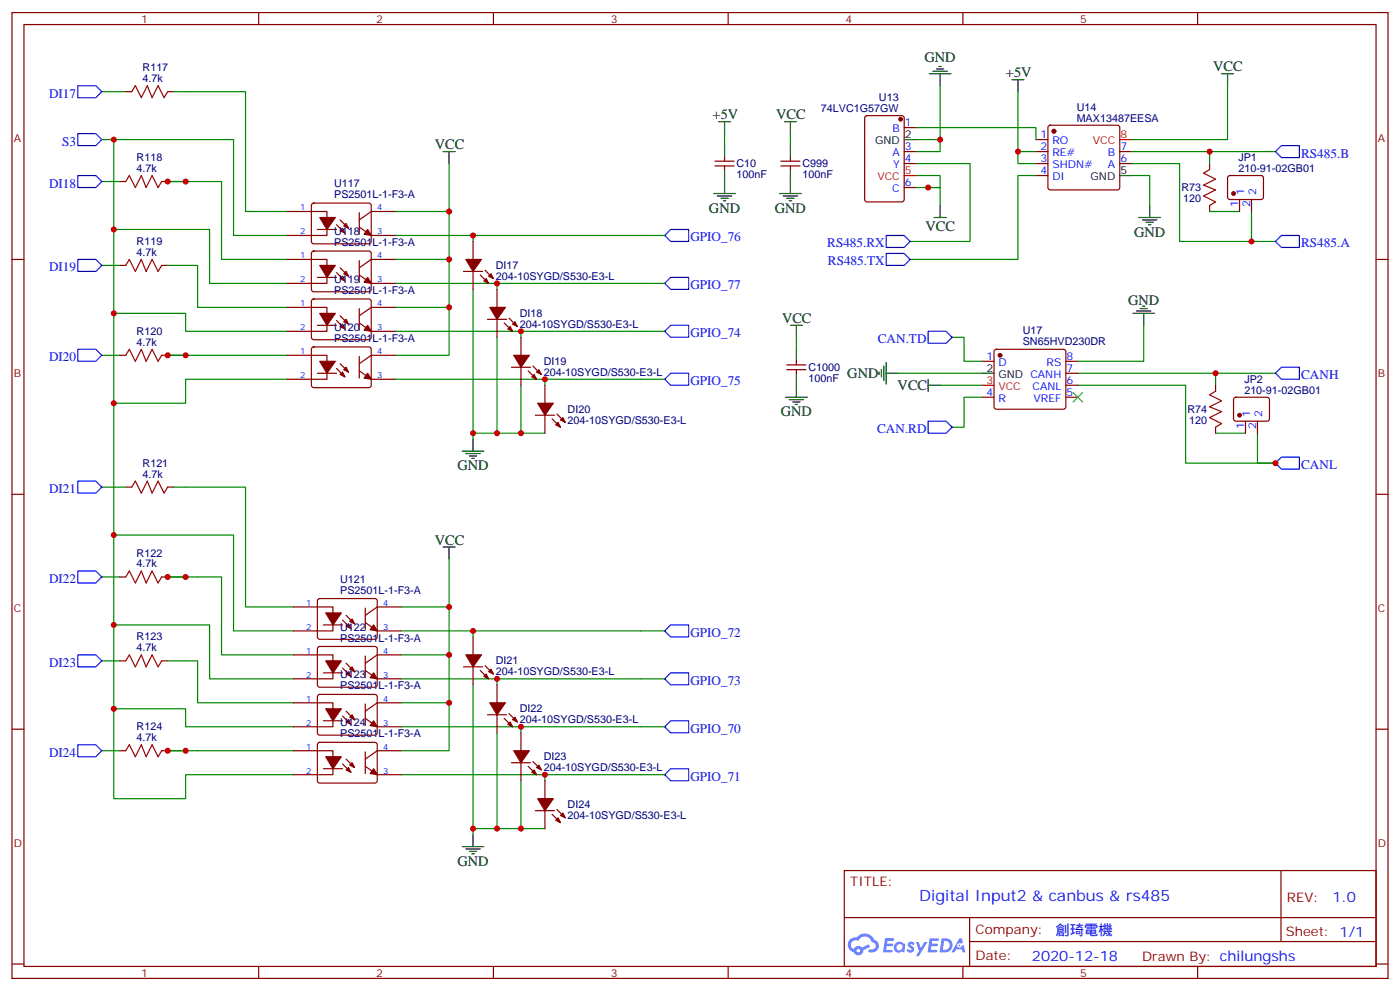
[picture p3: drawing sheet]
<svg xmlns="http://www.w3.org/2000/svg" width="412mm" height="292mm" viewBox="0 0 412 292" stroke-linecap="round" stroke-linejoin="round" font-family="sans-serif">
<g fill="none" stroke="#870000" stroke-width=".35">
<path d="M3.5 3.7h405.4v284.3h-405.4zM7.1 7.2h398.2v277.3h-398.2zM76.2 3.7v3.5M145.3 3.7v3.5M214.5 3.7v3.5M283.6 3.7v3.5M352.8 3.7v3.5M3.5 76.4h3.6M405.3 76.4h3.6M3.5 145.5h3.6M405.3 145.5h3.6M3.5 214.7h3.6"/>
<path d="M405.3 214.7h3.6M248.7 256.3h156.6v28.2h-156.6zM377.3 256.3v20.9M248.7 270.1h156.5M285.6 277.2h119.6M285.6 270.1v14.2M3.5 283.8h3.6M76.2 284.5v3.5M145.3 284.5v3.5M214.5 284.5v3.5M283.6 284.5v3.5M352.8 284.5v3.5"/>
<path d="M405.3 283.8h3.6"/>
</g>
<g fill="#5487ff">
<path d="M267.7 277.5a1.22 1.22 0 0 1 1.7 .2l-.4 .6a.47 .47 0 0 0-.3-.4 .47 .47 0 0 0-.5 .2l.1 .2a1.14 1.14 0 0 1 .8 1.8 1.14 1.14 0 0 1-1.9 0l-.2-.2 .5-.6 .7 .5a.29 .29 0 0 0 .3-.3 .29 .29 0 0 0-.2-.3 1.04 1.04 0 0 1-.6-1.7z"/>
<path d="M260.7 276.2h2.4l.3 .2-.2 .5-1.8 .1-.1 .8h1.5l.3 .4-.3 .4h-1.6l-.2 1.1h1.7l.2 .3-.2 .3-2.6 .1z"/>
<path d="M273.8 276.2h2.4l.3 .2-.1 .5-1.8 .1-.2 .8h1.6l.3 .4-.4 .4-1.6-.1-.1 1.1 1.7 .1 .2 .3-.2 .3-2.6 .1z"/>
<path d="M282.6 276.2h.7l.3 1.3-.6 .3a.69 .69 0 0 0-1 .3 .69 .69 0 0 0 .4 .9 .69 .69 0 0 0 .9-.6l.5-.2 .6 2.2h-.8l-.2-.9h-1.8l-.5 .9h-.8z"/>
<path d="M269.8 277.3h.8l.6 1.8 1.1-1.8h.9l-2.6 4.2h-.8l.9-1.5z"/>
<path d="M277.4 276.2l-.6 4.2h1.3a2.11 2.11 0 0 0 2.5-2.1 2.11 2.11 0 0 0-2.5-2.1zM278.1 277a1.39 1.39 0 0 1 1.7 1.4 1.39 1.39 0 0 1-1.8 1.2h-.3z"/>
<path d="M263.7 277.8a1.54 1.54 0 0 0-.1 2.2 1.54 1.54 0 0 0 2.2 .1l.6 .3 .3-2.3-.2-.3h-.4a1.49 1.49 0 0 0-2.4 0zM264 278.8a.94 .94 0 0 1 1.8 0 .94 .94 0 0 1-1.8 0z"/>
<path d="M250.4 276.6a2.18 2.18 0 0 0 1.1 3.7 1.44 1.44 0 0 0 1.6 .9 1.44 1.44 0 0 0 1.2-1.4l2-1.1-.5-.7-1.9 1a1.47 1.47 0 0 0-2.4 .4 1.39 1.39 0 0 1-.7-1.9 1.39 1.39 0 0 1 2-.5 2.12 2.12 0 0 1 2.2-1.3 2.12 2.12 0 0 1 1.9 1.7 1.14 1.14 0 0 1 1.1 1.4 1.14 1.14 0 0 1-1.7 .7 .43 .43 0 0 0-.5 .4 .43 .43 0 0 0 .4 .5 1.98 1.98 0 0 0 2.5-1.2 1.98 1.98 0 0 0-1.2-2.6 3.1 3.1 0 0 0-5.3-.6l-.9 .1zM252.3 279.9a.55 .55 0 0 1 1.1 0 .55 .55 0 0 1-1.1 0z"/>
<circle cx="282.6" cy="278.3" r=".26"/>
</g>
<path d="M38.8 27l1.1-1.8 1.7 3.6 1.8-3.6 1.4 3.6 1.8-3.6 1.7 3.6 1.1-1.8M37 53.4l1.1-1.7 1.8 3.5 1.7-3.5 1.4 3.5 1.8-3.5 1.8 3.5 1-1.8M356.3 49.9l-1.8 1.1 3.6 1.7-3.6 1.8 3.6 1.4-3.6 1.8 3.6 1.7-1.8 1.1M37 78.1l1.1-1.7 1.8 3.5 1.7-3.5 1.4 3.5 1.8-3.5 1.8 3.5 1-1.8M37 104.6l1.1-1.8 1.8 3.6 1.7-3.6 1.4 3.6 1.8-3.6 1.8 3.6 1-1.8M358.1 115.2l-1.8 1 3.5 1.8-3.5 1.8 3.5 1.4-3.5 1.7 3.5 1.8-1.7 1.1M38.8 143.4l1.1-1.8 1.7 3.6 1.8-3.6 1.4 3.6 1.8-3.6 1.7 3.6 1.1-1.8M37 169.9l1.1-1.8 1.8 3.5 1.7-3.5 1.4 3.5 1.8-3.5 1.8 3.5 1-1.7M37 194.6l1.1-1.8 1.8 3.5 1.7-3.5 1.4 3.5 1.8-3.5 1.8 3.5 1-1.7M37 221l1.1-1.7 1.8 3.5 1.7-3.5 1.4 3.5 1.8-3.5 1.8 3.5 1-1.8" fill="none" stroke="#a10000" stroke-width=".35"/>
<g fill="none" stroke="#870000" stroke-width=".35">
<path d="M37 27h1.8M49.4 27h1.8M254.9 34.2l.5-.2h10.2l.7 .5v24.2l-.4 .7h-10.5l-.6-.4-.1-24.3zM266.3 37.6h3.6M308.9 37.1l.5-.2h19.7l.5 .2 .2 .5v17.6l-.2 .5-.5 .2h-19.7l-.5-.2-.2-.5v-17.6zM35.3 53.4h1.7M47.6 53.4h1.8M210.6 47.4h5.7M210.6 48.9h5.7M213.4 46.4v1M213.4 48.9v1M230 47.4h5.7"/>
<path d="M230 48.9h5.7M232.8 46.4v1M232.8 48.9v1M266.3 44.6h3.6M266.3 48.2h3.6M266.3 55.2h3.6M305.2 44.6h3.5M305.2 48.2h3.5M305.2 41.1h3.5M305.2 51.7h3.5M329.8 44.6h3.6M329.8 48.2h3.6"/>
<path d="M356.3 48.2v1.7M361.8 51.9l.5-.2h9.4l.5 .7-.1 5.9-.6 .4h-9.5l-.4-.7v-5.6zM365.1 58.7v3.6M368.7 58.7v3.6M35.3 78.1h1.7M47.6 78.1h1.8M84.7 62.3h11.6v7h-11.6M84.7 76.4h11.6v7h-11.6M92 60l.4-.2 16.5 .1 .5 .6-.1 10.9-.6 .4-16.5-.1-.5-.6v-10.6zM92 74.1l.4-.2 16.5 .1 .5 .6-.1 10.9-.6 .4-16.5-.1-.5-.6v-10.6zM93.5 67.6h5.6M99.1 66.1l2.5 2.5"/>
<path d="M100.2 64.7l2.5 2.5M100.2 78.8l2.5 2.5M105.8 66.9l3.6 2.4h7M105.8 62.6v6.4M105.8 76.7v6.4M116.4 62.3h-7l-3.6 2.4M116.4 76.4h-7l-3.6 2.4M136.5 79.9h5.7M139.3 71.1v5.3M139.3 79.9v5.3M142.9 79.6l2.4 2.4M356.3 60.5v1.8"/>
<path d="M84.7 90.5h11.6v7h-11.6M92 88.2l.4-.2 16.5 .1 .5 .6-.1 10.9-.6 .4-16.5-.1-.5-.6v-10.6zM93.5 81.7h5.6M93.5 95.8h5.6M99.1 80.3l2.5 2.4M99.1 94.4l2.5 2.4M100.2 93l2.5 2.4M105.8 90.8v6.4M105.8 81l3.6 2.4h7M105.8 95.1l3.6 2.4h7M116.4 90.5h-7l-3.6 2.5M141.5 81l2.4 2.4"/>
<path d="M143.6 94h5.6M146.4 85.2v5.3M146.4 94v5.3M148.5 95.1l2.5 2.4M149.9 93.7l2.5 2.4M153.5 99.3v5.3M35.3 104.6h1.7M47.6 104.6h1.8M84.7 104.6h11.6v7.1h-11.6M92 102.3l.4-.2 16.5 .1 .5 .6-.1 10.9-.6 .4h-16.5l-.5-.7v-10.6zM93.5 109.9h5.6M99.1 108.5l2.5 2.4"/>
<path d="M100.2 107.1l2.5 2.4M105.8 105v6.3M105.8 109.2l3.6 2.5h7M116.4 104.6h-7l-3.6 2.5M150.6 108.1h5.7M153.5 108.1v5.3M155.6 109.2l2.4 2.5M157 107.8l2.5 2.4M160.5 113.4v5.3M231.8 107.4h5.6M231.8 108.8h5.6M234.6 106.4v1"/>
<path d="M234.6 108.8v1.1M289.3 106.4h3.5M289.3 116.9h3.5M293 103l.5-.2h19.8l.5 .2 .2 .5v16.3l-.3 .5-.4 .2h-19.8l-.5-.3-.2-.4v-16.3zM314 106.4h3.5M314 116.9h3.5M314 113.4h3.5M314 109.9h3.5M358.1 113.4v1.8M363.6 117.2l.5-.3 9.4 .1 .4 .7v5.9l-.7 .4-9.4-.1-.4-.6v-5.6zM157.7 122.2h5.6M160.5 122.2v5.3"/>
<path d="M162.6 123.3l2.5 2.5M164 121.9l2.5 2.5M358.1 125.8v1.7M366.9 124v3.5M370.4 124v3.5M37 143.4h1.8M49.4 143.4h1.8M35.3 169.9h1.7M47.6 169.9h1.8M86.4 178.7h11.7v7h-11.7M93.7 176.4l.5-.2 16.5 .1 .4 .6v10.9l-.7 .4-16.5-.1-.4-.6v-10.6zM107.6 179v6.4"/>
<path d="M118.2 178.7h-7.1l-3.5 2.5M35.3 194.6h1.7M47.6 194.6h1.8M86.4 192.8h11.7v7h-11.7M93.7 190.5l.5-.2 16.5 .1 .4 .6v10.9l-.7 .4h-16.5l-.4-.7v-10.6zM95.2 184h5.7M95.2 198.1h5.7M100.9 182.6l2.5 2.4M100.9 196.7l2.5 2.4M102 181.2l2.4 2.4M102 195.3l2.4 2.4M107.6 183.3l3.5 2.4h7.1"/>
<path d="M107.6 193.1v6.4M107.6 197.4l3.5 2.4h7.1M118.2 192.8h-7.1l-3.5 2.5M136.5 196.3h5.7M139.3 187.5v5.3M139.3 196.3v5.3M141.5 197.4l2.4 2.4M142.9 196l2.4 2.4M86.4 206.9h11.7v7.1h-11.7M93.7 204.6l.5-.2 16.5 .1 .4 .6v10.9l-.7 .4h-16.5l-.4-.7v-10.6zM93.7 218.8l.5-.3 16.5 .1 .4 .7v10.8l-.7 .4h-16.5l-.4-.7v-10.5zM95.2 212.2h5.7"/>
<path d="M100.9 210.8l2.5 2.5M102 209.4l2.4 2.4M107.6 207.3v6.3M107.6 211.5l3.5 2.5h7.1M118.2 206.9h-7.1l-3.5 2.5M143.6 210.4h5.6M146.4 201.6v5.3M146.4 210.4v5.3M148.5 211.5l2.5 2.5M149.9 210.1l2.5 2.4M153.5 215.7v5.3M35.3 221h1.7"/>
<path d="M47.6 221h1.8M86.4 221h11.7v7.1h-11.7M95.2 226.3h5.7M100.9 224.9l2.5 2.5M102 223.5l2.4 2.5M107.6 221.4v6.3M107.6 225.6l3.5 2.5h7.1M118.2 221h-7.1l-3.5 2.5M150.6 224.5h5.7M153.5 224.5v5.3M155.6 225.6l2.4 2.5M157 224.2l2.5 2.5"/>
<path d="M157.7 238.7h5.6M160.5 229.8v5.3M160.5 238.7v5.2M162.6 239.7l2.5 2.5M164 238.3l2.5 2.5"/>
</g>
<g fill="none" stroke="#008700" stroke-width=".35">
<path d="M30 27h7M51.2 27h21.1v35.3h12.4M213.4 39.3v3.6M232.8 39.3v3.6M269.9 37.6h35.3v3.5M276.9 25.2v15.9h-7M299.9 27v17.6M361.6 25.2v15.9h-28.2M30 41.1h38.8v28.2h15.9M30 53.4h5.3M33.5 41.1v26.5h28.2v15.8h23M49.4 53.4h15.9v23h19.4"/>
<path d="M132.3 48.2v14.1h-15.9M269.9 55.2h7v5.3M269.9 48.2h15.9v22.9h-17.7M269.9 51.7h7v3.5h-3.5M276.9 41.1v3.5h-7M305.2 44.6h-5.3v3.6h5.3M305.2 51.7h-5.3v24.7h-31.8M333.4 48.2h14.1v22.9h28.2M333.4 51.7h5.3v8.8M333.4 44.6h42.3M356.3 44.6v3.6M30 78.1h5.3"/>
<path d="M33.5 67.6v24.7h21.2v5.2h30M49.4 78.1h8.8v12.4h26.5M116.4 69.3h79.4M132.3 62.3v14.1h-15.9M132.3 76.4v14.1h-15.9M139.3 69.3v1.8M356.3 62.3h8.8M368.7 62.3v8.8M33.5 92.3v26.4h21.2v-7h30M116.4 83.4h79.4M116.4 97.5h79.4M132.3 90.5v14.1h-15.9"/>
<path d="M139.3 85.2v42.3h21.2M146.4 83.4v1.8M146.4 99.3v28.2M153.5 97.5v1.8M234.6 99.3v3.5M280.5 99.3h3.5v7.1h5.3M336.9 95.8v10.6h-19.4M30 104.6h5.3M33.5 118.7v65.3h28.2v15.8h24.7M49.4 104.6h35.3M116.4 111.7h79.4M153.5 113.4v14.1"/>
<path d="M160.5 111.7v1.7M264.6 109.9h24.7M276.9 113.4h12.4M289.3 116.9h-5.3v8.9h-3.5M317.5 113.4h31.7v22.9h26.5h-5.3v-8.8M317.5 109.9h58.2M358.1 109.9v3.5M139.3 127.5v1.8M358.1 127.5h8.8M30 143.4h7M33.5 157.5h35.3v28.2h17.6M51.2 143.4h21.1v35.3h14.1"/>
<path d="M30 169.9h5.3M49.4 169.9h15.9v22.9h21.1M132.3 164.6v14.1h-14.1M132.3 178.7v14.1h-14.1M30 194.6h5.3M33.5 184v51.1h21.2v-7h31.7M49.4 194.6h8.8v12.3h28.2M118.2 185.7h77.6M118.2 199.8h77.6M132.3 192.8v14.1h-14.1M139.3 185.7v1.8M146.4 199.8v1.8"/>
<path d="M33.5 208.7h21.2v5.3h31.7M118.2 214h77.6M132.3 206.9v14.1h-14.1M139.3 201.6v42.3h21.2M146.4 215.7v28.2M153.5 214v1.7M30 221h5.3M49.4 221h37M118.2 228.1h77.6M153.5 229.8v14.1M160.5 228.1v1.7M139.3 243.9v1.8"/>
</g>
<g fill="#870000" stroke="#870000" stroke-width=".35">
<path d="M108.3 67.6l1.1 1.7-2.2-.3z"/>
<path d="M100.2 67.9l.7-.7 .7 1.4z"/>
<path d="M101.2 66.5l.8-.7 .7 1.4z"/>
<path d="M94.2 64h4.6l-2.5 3.6z"/>
<path d="M108.3 81.7l1.1 1.7-2.2-.3z"/>
<path d="M100.2 82l.7-.7 .7 1.4z"/>
<path d="M101.2 80.6l.8-.7 .7 1.4z"/>
<path d="M94.2 78.1h4.6l-2.5 3.6z"/>
<path d="M108.3 95.8l1.1 1.7-2.2-.3z"/>
<path d="M100.2 96.1l.7-.7 .7 1.4z"/>
<path d="M101.2 94.7l.8-.7 .7 1.4z"/>
<path d="M94.2 92.3h4.6l-2.5 3.5z"/>
<path d="M108.3 109.9l1.1 1.8-2.2-.4z"/>
<path d="M100.2 110.2l.7-.7 .7 1.4z"/>
<path d="M101.2 108.8l.8-.7 .7 1.4z"/>
<path d="M94.2 106.4h4.6l-2.5 3.5z"/>
<path d="M110.1 184l1 1.7-2.1-.3z"/>
<path d="M102 184.3l.7-.7 .7 1.4z"/>
<path d="M103 182.9l.7-.7 .7 1.4z"/>
<path d="M96 180.4h4.5l-2.4 3.6z"/>
<path d="M110.1 198.1l1 1.7-2.1-.3z"/>
<path d="M102.7 197.7l.7 1.4-1.4-.7z"/>
<path d="M103 197l.7-.7 .7 1.4z"/>
<path d="M96 194.6h4.5l-2.4 3.5z"/>
<path d="M110.1 212.2l1 1.8-2.1-.4z"/>
<path d="M102 212.5l.7-.7 .7 1.5z"/>
<path d="M103 211.1l.7-.7 .7 1.4z"/>
<path d="M96 208.7h4.5l-2.4 3.5z"/>
<path d="M110.1 226.3l1 1.8-2.1-.4z"/>
<path d="M102.7 226l.7 1.4-1.4-.7z"/>
<path d="M103 225.2l.7-.7 .7 1.5z"/>
<path d="M96 222.8h4.5l-2.4 3.5z"/>
<path d="M142.5 82.7l.7-.7 .7 1.4z"/>
<path d="M143.9 81.3l.7-.7 .7 1.4z"/>
<path d="M137.2 76.4h4.6l-2.5 3.5z"/>
<path d="M149.6 96.8l.7-.7 .7 1.4z"/>
<path d="M151 95.4l.7-.7 .7 1.4z"/>
<path d="M144.3 90.5h4.6l-2.5 3.5z"/>
<path d="M157.3 110.2l.7 1.5-1.4-.8z"/>
<path d="M158 109.5l.7-.7 .8 1.4z"/>
<path d="M151.3 104.6h4.6l-2.4 3.5z"/>
<path d="M164.4 124.4l.7 1.4-1.4-.7z"/>
<path d="M165.1 123.6l.7-.7 .7 1.5z"/>
<path d="M158.4 118.7h4.6l-2.5 3.5z"/>
<path d="M142.5 199.1l.7-.7 .7 1.4z"/>
<path d="M143.9 197.7l.7-.7 .7 1.4z"/>
<path d="M137.2 192.8h4.6l-2.5 3.5z"/>
<path d="M149.6 213.3l.7-.8 .7 1.5z"/>
<path d="M151.7 211.1l.7 1.4-1.4-.7z"/>
<path d="M144.3 206.9h4.6l-2.5 3.5z"/>
<path d="M156.6 227.4l.7-.7 .7 1.4z"/>
<path d="M158 226l.7-.8 .8 1.5z"/>
<path d="M151.3 221h4.6l-2.4 3.5z"/>
<path d="M163.7 241.5l.7-.7 .7 1.4z"/>
<path d="M165.1 240.1l.7-.7 .7 1.4z"/>
<path d="M158.4 235.1h4.6l-2.5 3.6z"/>
<circle cx="265.3" cy="35.1" r=".53"/>
<circle cx="310.4" cy="38.6" r=".53"/>
<circle cx="294.6" cy="104.6" r=".53"/>
<circle cx="363.4" cy="57" r=".53"/>
<circle cx="365.1" cy="122.2" r=".53"/>
</g>
<g fill="none" stroke="#000" stroke-width=".35">
<path d="M276.6 19.6h.7M211.7 35.8h3.5M213.4 35.8v3.5M231.1 35.8h3.5M232.8 35.8v3.5M273.8 21.7h6.3M274.8 21h4.2M275.9 20.3h2.1M276.9 21.7v3.5M298.1 23.5h3.5M299.9 23.5v3.5M359.8 21.7h3.6"/>
<path d="M361.6 21.7v3.5M130.5 44.6h3.6M132.3 44.6v3.6M210.3 57h6.3M211.3 57.7h4.2M212.4 58.4h2.1M213.1 59.1h.7M213.4 42.9v3.5M213.4 49.9v7.1M229.7 57h6.3M230.7 57.7h4.2M231.8 58.4h2.1"/>
<path d="M232.5 59.1h.7M232.8 42.9v3.5M232.8 49.9v7.1M266.3 41.1h3.6M329.8 51.7h3.6M275.2 64h3.5M276.9 60.5v3.5M335.5 64h6.3M336.5 64.7h4.3M337.6 65.4h2.1M338.3 66.1h.7M338.7 60.5v3.5"/>
<path d="M232.8 95.8h3.6M234.6 95.8v3.5M333.7 92.3h6.4M334.8 91.5h4.2M335.8 90.8h2.2M336.5 90.1h.8M336.9 92.3v3.5M231.4 116.9h6.4M232.5 117.7h4.2M233.5 118.4h2.2M234.2 119.1h.7M234.6 102.8v3.6"/>
<path d="M234.6 109.9v7M258.9 109.5v.7M259.6 108.8v2.1M260.3 107.8v4.2M261.1 109.9h3.5M261.1 106.7v6.4M273.4 113.4h3.5M273.4 111.7v3.5M289.3 109.9h3.5M136.2 132.8h6.3M137.2 133.5h4.3M138.3 134.2h2.1"/>
<path d="M139 134.9h.7M139.3 129.3v3.5M130.5 161h3.6M132.3 161v3.6M136.2 249.2h6.3M137.2 249.9h4.3M138.3 250.6h2.1M139 251.4h.7M139.3 245.7v3.5"/>
</g>
<path d="M266.3 51.7h3.6M329.8 41.1h3.6M289.3 113.4h3.5" fill="none" stroke="#f00" stroke-width=".35"/>
<path d="M316.1 115.5l2.8 2.9M318.9 115.5l-2.8 2.9" fill="none" stroke="#3c3" stroke-width=".35"/>
<g fill="none" stroke="#00f" stroke-width=".35">
<path d="M22.9 25.2h5.3l1.8 1.8-1.8 1.8h-5.3zM22.9 39.3h5.3l1.8 1.8-1.8 1.8h-5.3zM22.9 51.7h5.3l1.8 1.7-1.8 1.8h-5.3zM377.5 42.9h5.3v3.5h-5.3l-1.8-1.8zM22.9 76.4h5.3l1.8 1.7-1.8 1.8h-5.3zM197.6 67.6h5.2v3.5h-5.2l-1.8-1.8zM261.1 74.6h5.2l1.8 1.8-1.8 1.7h-5.2zM261.1 69.3h5.2l1.8 1.8-1.8 1.7h-5.2zM377.5 69.3h5.3v3.5h-5.3l-1.8-1.7zM197.6 81.7h5.2v3.5h-5.2l-1.8-1.8zM197.6 95.8h5.2v3.5h-5.2l-1.8-1.8zM273.4 97.5h5.3l1.8 1.8-1.8 1.8h-5.3z"/>
<path d="M22.9 102.8h5.3l1.8 1.8-1.8 1.8h-5.3zM197.6 109.9h5.2v3.5h-5.2l-1.8-1.7zM377.5 108.1h5.3v3.6h-5.3l-1.8-1.8zM273.4 124h5.3l1.8 1.8-1.8 1.7h-5.3zM377.5 134.6h5.3v3.5h-5.3l-1.8-1.8zM22.9 141.6h5.3l1.8 1.8-1.8 1.8h-5.3zM22.9 168.1h5.3l1.8 1.8-1.8 1.7h-5.3zM22.9 192.8h5.3l1.8 1.8-1.8 1.7h-5.3zM197.6 198.1h5.2v3.5h-5.2l-1.8-1.8zM197.6 184h5.2v3.5h-5.2l-1.8-1.8zM22.9 219.3h5.3l1.8 1.7-1.8 1.8h-5.3zM197.6 212.2h5.2v3.5h-5.2l-1.8-1.7z"/>
<path d="M197.6 226.3h5.2v3.5h-5.2l-1.8-1.7z"/>
</g>
<g fill="#c00">
<circle cx="49.4" cy="169.9" r=".88"/>
<circle cx="49.4" cy="221" r=".88"/>
<circle cx="49.4" cy="104.6" r=".88"/>
<circle cx="49.4" cy="53.4" r=".88"/>
<circle cx="299.9" cy="44.6" r=".88"/>
<circle cx="356.3" cy="44.6" r=".88"/>
<circle cx="368.7" cy="71.1" r=".88"/>
<circle cx="273.4" cy="55.2" r=".88"/>
<circle cx="358.1" cy="109.9" r=".88"/>
<circle cx="375.7" cy="136.3" r=".88"/>
<circle cx="132.3" cy="62.3" r=".88"/>
<circle cx="132.3" cy="76.4" r=".88"/>
<circle cx="132.3" cy="90.5" r=".88"/>
<circle cx="132.3" cy="206.9" r=".88"/>
<circle cx="54.7" cy="53.4" r=".88"/>
<circle cx="54.7" cy="104.6" r=".88"/>
<circle cx="33.5" cy="41.1" r=".88"/>
<circle cx="33.5" cy="67.6" r=".88"/>
<circle cx="54.7" cy="169.9" r=".88"/>
<circle cx="54.7" cy="221" r=".88"/>
<circle cx="33.5" cy="92.3" r=".88"/>
<circle cx="33.5" cy="118.7" r=".88"/>
<circle cx="33.5" cy="157.5" r=".88"/>
<circle cx="33.5" cy="184" r=".88"/>
<circle cx="33.5" cy="208.7" r=".88"/>
<circle cx="153.5" cy="127.5" r=".88"/>
<circle cx="153.5" cy="97.5" r=".88"/>
<circle cx="146.4" cy="127.5" r=".88"/>
<circle cx="146.4" cy="83.4" r=".88"/>
<circle cx="139.3" cy="127.5" r=".88"/>
<circle cx="160.5" cy="111.7" r=".88"/>
<circle cx="139.3" cy="69.3" r=".88"/>
<circle cx="139.3" cy="185.7" r=".88"/>
<circle cx="160.5" cy="228.1" r=".88"/>
<circle cx="139.3" cy="243.9" r=".88"/>
<circle cx="146.4" cy="199.8" r=".88"/>
<circle cx="146.4" cy="243.9" r=".88"/>
<circle cx="153.5" cy="214" r=".88"/>
<circle cx="153.5" cy="243.9" r=".88"/>
<circle cx="276.9" cy="41.1" r=".88"/>
<circle cx="132.3" cy="192.8" r=".88"/>
<circle cx="132.3" cy="178.7" r=".88"/>
</g>
<text font-size="4.6" fill="#00f" x="270.8" y="265.3">Digital Input2 &amp; canbus &amp; rs485</text>
<g font-size="4.2">
<text x="272.3" y="18.4">GND</text>
<text x="296.3" y="22.8">+5V</text>
<text x="357.4" y="21">VCC</text>
<text x="209.9" y="35.1">+5V</text>
<text x="228.6" y="35.1">VCC</text>
<text x="128.1" y="43.9">VCC</text>
<text x="208.8" y="62.6">GND</text>
<text x="228.2" y="62.6">GND</text>
<text x="272.6" y="68">VCC</text>
<text x="334.1" y="69.7">GND</text>
<text x="332.3" y="89.8">GND</text>
<text x="230.4" y="95.1">VCC</text>
<text x="249.6" y="111.3">GND</text>
<text x="264.4" y="114.8">VCC</text>
<text x="230" y="122.6">GND</text>
<text x="134.8" y="138.5">GND</text>
<text x="128.1" y="160.3">VCC</text>
<text x="134.8" y="254.9">GND</text>
</g>
<g font-size="4.2" fill="#00f">
<text x="392.5" y="265.6">1.0</text>
<text x="310.9" y="275.1">創琦電機</text>
<text x="304" y="282.9">2020-12-18</text>
</g>
<g font-size="3.9" fill="#00f">
<text x="14.4" y="28.8">DI17</text>
<text x="18.3" y="42.9">S3</text>
<text x="383.3" y="46.4">RS485.B</text>
<text x="14.4" y="55.2">DI18</text>
<text x="203.4" y="71.1">GPIO_76</text>
<text x="243.7" y="72.8">RS485.RX</text>
<text x="383.3" y="72.8">RS485.A</text>
<text x="14.4" y="79.9">DI19</text>
<text x="243.9" y="78.1">RS485.TX</text>
<text x="203.4" y="85.2">GPIO_77</text>
<text x="203.4" y="99.3">GPIO_74</text>
<text x="258.6" y="101.1">CAN.TD</text>
<text x="14.4" y="106.4">DI20</text>
<text x="203.4" y="113.4">GPIO_75</text>
<text x="383.3" y="111.7">CANH</text>
<text x="258.4" y="127.5">CAN.RD</text>
<text x="383.3" y="138.1">CANL</text>
<text x="14.4" y="145.2">DI21</text>
<text x="14.4" y="171.6">DI22</text>
<text x="203.4" y="187.5">GPIO_72</text>
<text x="14.4" y="196.3">DI23</text>
<text x="203.4" y="201.6">GPIO_73</text>
<text x="203.4" y="215.7">GPIO_70</text>
<text x="14.4" y="222.8">DI24</text>
<text x="203.4" y="229.8">GPIO_71</text>
</g>
<g font-size="3.9" fill="#800">
<text x="250.5" y="260.9">TITLE:</text>
<text x="379.1" y="265.6">REV:</text>
<text x="287.4" y="275.1">Company:</text>
<text x="378.7" y="275.7">Sheet: 1/1</text>
<text x="287.4" y="282.8">Date:</text>
<text x="336.4" y="282.8">Drawn By: chilungshs</text>
</g>
<g font-size="3.2" fill="#800">
<text x="41.6" y="6.7">1</text>
<text x="110.8" y="6.7">2</text>
<text x="179.9" y="6.7">3</text>
<text x="249.1" y="6.7">4</text>
<text x="318.2" y="6.7">5</text>
<text x="4.1" y="41.8">A</text>
<text x="405.9" y="41.8">A</text>
<text x="4.1" y="110.9">B</text>
<text x="405.9" y="110.9">B</text>
<text x="4.1" y="180.1">C</text>
<text x="405.9" y="180.1">C</text>
<text x="4.1" y="249.2">D</text>
<text x="405.9" y="249.2">D</text>
<text x="41.6" y="287.5">1</text>
<text x="110.8" y="287.5">2</text>
<text x="179.9" y="287.5">3</text>
<text x="249.1" y="287.5">4</text>
<text x="318.2" y="287.5">5</text>
</g>
<g font-size="3.2" fill="#000080">
<text x="42" y="21">R117</text>
<text x="42" y="24.2">4.7k</text>
<text x="258.9" y="29.7">U13</text>
<text x="241.8" y="32.9">74LVC1G57GW</text>
<text x="317.2" y="35.8">MAX13487EESA</text>
<text x="317.2" y="32.6">U14</text>
<text x="40.2" y="47.4">R118</text>
<text x="364.8" y="47.4">JP1</text>
<text x="40.2" y="50.6">4.7k</text>
<text x="217" y="52.5">100nF</text>
<text x="217" y="49.3">C10</text>
<text x="236.4" y="52.5">100nF</text>
<text x="236.4" y="49.3">C999</text>
<text x="364.8" y="50.6">210-91-02GB01</text>
<text x="98.4" y="58.3">PS2501L-1-F3-A</text>
<text x="98.4" y="55.1">U117</text>
<text x="348" y="56.4">R73</text>
<text x="348.5" y="59.5">120</text>
<text x="98.4" y="69.2">U118</text>
<text x="40.2" y="75.3">4.7k</text>
<text x="40.2" y="72.1">R119</text>
<text x="98.4" y="72.4">PS2501L-1-F3-A</text>
<text x="98.4" y="83.3">U119</text>
<text x="146" y="82.4">204-10SYGD/S530-E3-L</text>
<text x="146" y="79.2">DI17</text>
<text x="98.4" y="86.6">PS2501L-1-F3-A</text>
<text x="153.1" y="93.3">DI18</text>
<text x="40.2" y="101.8">4.7k</text>
<text x="40.2" y="98.6">R120</text>
<text x="98.4" y="100.7">PS2501L-1-F3-A</text>
<text x="98.4" y="97.4">U120</text>
<text x="153.1" y="96.5">204-10SYGD/S530-E3-L</text>
<text x="301.3" y="101.6">SN65HVD230DR</text>
<text x="301.3" y="98.4">U17</text>
<text x="160.2" y="107.4">DI19</text>
<text x="160.2" y="110.6">204-10SYGD/S530-E3-L</text>
<text x="238.1" y="112.5">100nF</text>
<text x="238.1" y="109.3">C1000</text>
<text x="366.5" y="112.7">JP2</text>
<text x="366.5" y="115.9">210-91-02GB01</text>
<text x="167.2" y="124.7">204-10SYGD/S530-E3-L</text>
<text x="167.2" y="121.5">DI20</text>
<text x="349.8" y="121.6">R74</text>
<text x="350.3" y="124.8">120</text>
<text x="42" y="137.4">R121</text>
<text x="42" y="140.6">4.7k</text>
<text x="40.2" y="167">4.7k</text>
<text x="40.2" y="163.9">R122</text>
<text x="100.2" y="171.5">U121</text>
<text x="100.2" y="174.7">PS2501L-1-F3-A</text>
<text x="100.2" y="185.6">U122</text>
<text x="40.2" y="191.7">4.7k</text>
<text x="40.2" y="188.6">R123</text>
<text x="100.2" y="188.9">PS2501L-1-F3-A</text>
<text x="146" y="195.6">DI21</text>
<text x="100.2" y="203">PS2501L-1-F3-A</text>
<text x="100.2" y="199.7">U123</text>
<text x="146" y="198.8">204-10SYGD/S530-E3-L</text>
<text x="153.1" y="209.7">DI22</text>
<text x="40.2" y="215">R124</text>
<text x="100.2" y="213.9">U124</text>
<text x="153.1" y="212.9">204-10SYGD/S530-E3-L</text>
<text x="40.2" y="218.2">4.7k</text>
<text x="100.2" y="217.1">PS2501L-1-F3-A</text>
<text x="160.2" y="227">204-10SYGD/S530-E3-L</text>
<text x="160.2" y="223.8">DI23</text>
<text x="167.2" y="237.9">DI24</text>
<text x="167.2" y="241.1">204-10SYGD/S530-E3-L</text>
</g>
<g font-size="3.2" fill="#00f">
<text x="262.9" y="39">B</text>
<text x="266.5" y="37.2">1</text>
<text x="306.5" y="40.7">1</text>
<text x="262.9" y="46">A</text>
<text x="266.5" y="44.3">3</text>
<text x="266.5" y="47.8">4</text>
<text x="306.5" y="44.3">2</text>
<text x="306.5" y="47.8">3</text>
<text x="310" y="42.5">RO</text>
<text x="310" y="46">RE#</text>
<text x="326.4" y="46">B</text>
<text x="330" y="47.8">6</text>
<text x="330" y="44.3">7</text>
<text x="263.1" y="49.6">Y</text>
<text x="306.5" y="51.3">4</text>
<text x="310" y="49.6">SHDN#</text>
<text x="310" y="53.1">DI</text>
<text x="326.4" y="49.6">A</text>
<text x="262.8" y="56.6">C</text>
<text x="266.5" y="54.9">6</text>
<text x="366.5" y="57.4" transform="rotate(-90 366.5 57.4)">1</text>
<text x="370.1" y="57.4" transform="rotate(-90 370.1 57.4)">2</text>
<text x="364.8" y="60.9" transform="rotate(-90 364.8 60.9)">1</text>
<text x="368.3" y="60.9" transform="rotate(-90 368.3 60.9)">2</text>
<text x="290.6" y="106">1</text>
<text x="294.1" y="107.8">D</text>
<text x="308.3" y="107.8">RS</text>
<text x="314.1" y="106">8</text>
<text x="314.1" y="113.1">6</text>
<text x="314.1" y="109.5">7</text>
<text x="290.6" y="116.6">4</text>
<text x="294.1" y="118.4">R</text>
<text x="304.1" y="114.8">CANL</text>
<text x="304.5" y="118.4">VREF</text>
<text x="314.1" y="116.6">5</text>
<text x="368.3" y="122.7" transform="rotate(-90 368.3 122.7)">1</text>
<text x="371.8" y="122.7" transform="rotate(-90 371.8 122.7)">2</text>
<text x="366.5" y="126.2" transform="rotate(-90 366.5 126.2)">1</text>
<text x="370.1" y="126.2" transform="rotate(-90 370.1 126.2)">2</text>
</g>
<g font-size="3.2">
<text x="266.5" y="40.7">2</text>
<text x="257.8" y="42.5">GND</text>
<text x="321.3" y="53.1">GND</text>
<text x="330" y="51.3">5</text>
<text x="290.6" y="109.5">2</text>
<text x="294.1" y="111.3">GND CANH</text>
</g>
<g font-size="3.2" fill="#f00">
<text x="330" y="40.7">8</text>
<text x="321.9" y="42.5">VCC</text>
<text x="258.4" y="53.1">VCC</text>
<text x="266.5" y="51.3">5</text>
<text x="290.6" y="113.1">3</text>
<text x="294.1" y="114.8">VCC</text>
</g>
<g font-size="2.5" fill="#00f">
<text x="88.4" y="61.9">1</text>
<text x="111.1" y="61.9">4</text>
<text x="88.4" y="69">2</text>
<text x="111.1" y="69">3</text>
<text x="88.4" y="76">1</text>
<text x="111.1" y="76">4</text>
<text x="88.4" y="83.1">2</text>
<text x="111.1" y="83.1">3</text>
<text x="88.4" y="90.1">1</text>
<text x="111.1" y="90.1">4</text>
<text x="88.4" y="97.2">2</text>
<text x="111.1" y="97.2">3</text>
<text x="88.4" y="104.2">1</text>
<text x="111.1" y="104.2">4</text>
<text x="88.4" y="111.3">2</text>
<text x="111.1" y="111.3">3</text>
<text x="90.2" y="178.3">1</text>
<text x="112.9" y="178.3">4</text>
<text x="90.2" y="185.4">2</text>
<text x="112.9" y="185.4">3</text>
<text x="90.2" y="192.4">1</text>
<text x="112.9" y="192.4">4</text>
<text x="90.2" y="199.5">2</text>
<text x="112.9" y="199.5">3</text>
<text x="90.2" y="206.6">1</text>
<text x="112.9" y="206.6">4</text>
<text x="90.2" y="213.6">2</text>
<text x="112.9" y="213.6">3</text>
<text x="90.2" y="220.7">1</text>
<text x="112.9" y="220.7">4</text>
<text x="90.2" y="227.7">2</text>
<text x="112.9" y="227.7">3</text>
</g>
</svg>
